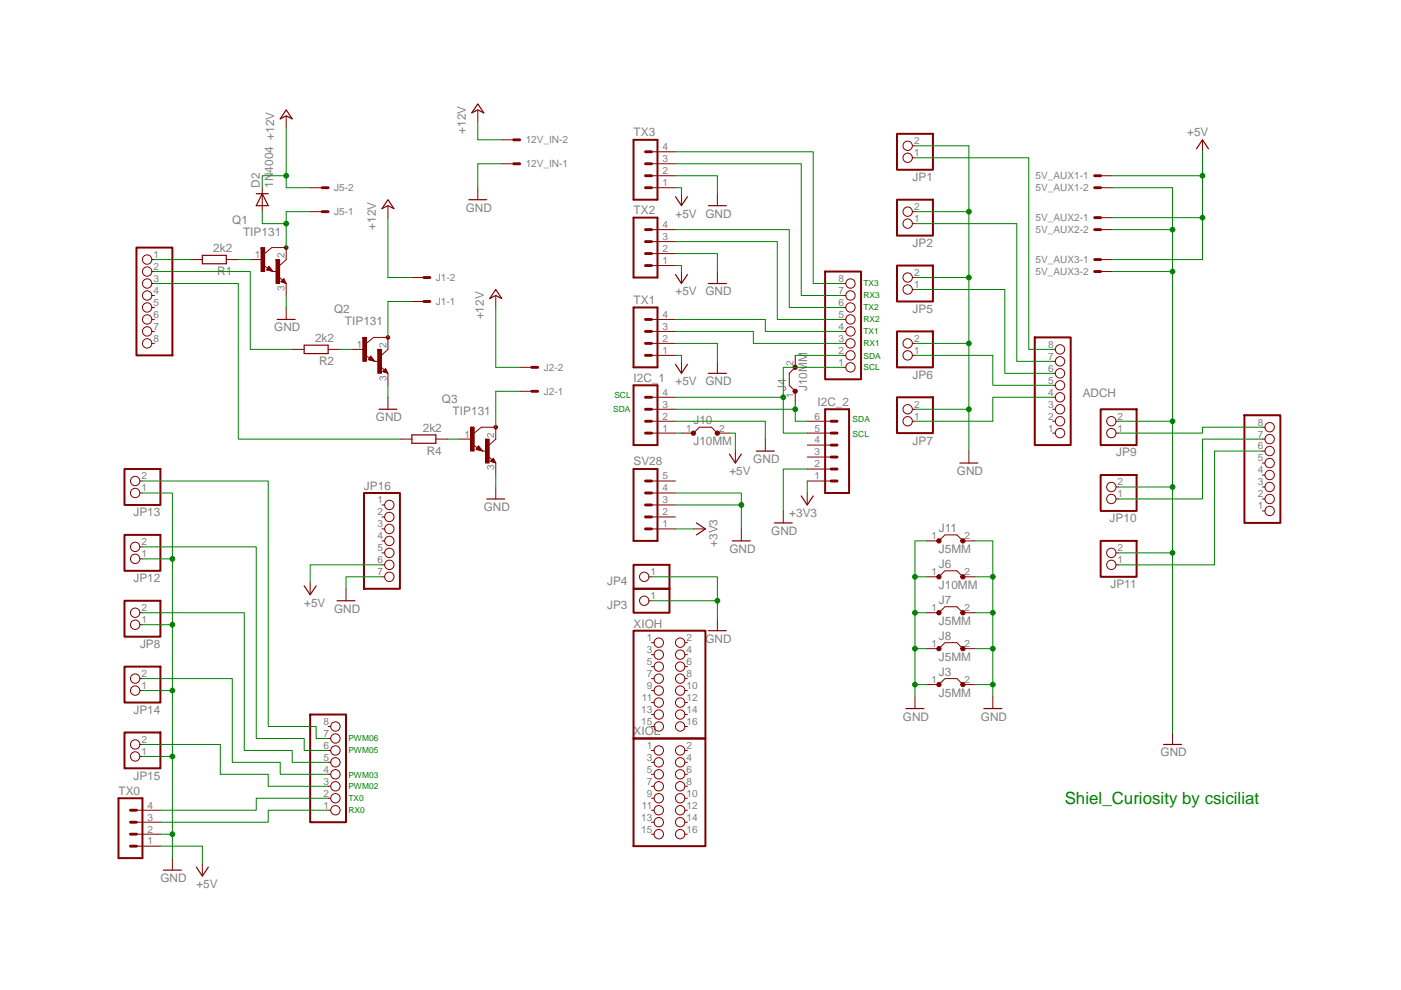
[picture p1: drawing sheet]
<svg xmlns="http://www.w3.org/2000/svg" width="297mm" height="210mm" viewBox="0 0 297 210" stroke-linecap="round" stroke-linejoin="round" font-family="sans-serif">
<g fill="none" stroke="#800000" stroke-width=".42">
<path d="M134.3 29.7h5.1v12.7h-5.1zM28.9 52.5h7.7v22.9h-7.7zM134.3 46.2h5.1v12.7h-5.1zM174.9 57.6h7.7v22.9h-7.7zM134.3 65.2h5.1v12.7h-5.1zM219.4 71.6h7.6v22.8h-7.6zM134.3 81.7h5.1v12.7h-5.1zM134.3 99.5h5.1v15.2h-5.1zM174.9 86.8h5.1v17.8h-5.1zM263.8 88.1h7.7v22.8h-7.7zM134.3 119.8h7.6v5.1h-7.6zM134.3 133.8h15.3v22.8h-15.3z"/>
<path d="M134.3 124.9h7.6v5.1h-7.6zM65.8 151.6h7.6v22.8h-7.6zM134.3 156.6h15.3v22.9h-15.3zM25.1 169.3h5.1v12.7h-5.1z"/>
</g>
<g fill="none" stroke="#800000" stroke-width=".21">
<path d="M138.1 39.8h5.1M138.1 37.3h5.1M138.1 34.7h5.1M138.1 32.2h5.1M254.9 29.7v2.5M32.2 55.1h.5M32.2 57.6h.5M55.8 56.3l1 .6M56.7 57.1l.3-.4 .6 .8-1-.3 .4-.6 .8 .9M57 56.5l.9 1.1-1.4-.4zM57.9 57.6h.6M59.1 58.7l.8 .7"/>
<path d="M60.2 59.1l.5 1-1.1-.3zM60.2 59.4l.2 .6-.7-.2 .5-.6 .4 .8M60.7 55.1l-1.4 1.2M60.7 52.5h-3.1l-1.5 1.3M138.1 56.3h5.1M138.1 53.8h5.1M138.1 51.2h5.1M138.1 48.7h5.1M144.5 41.1v2.5M152.1 41.1v2.5M32.2 60.1h.5M32.2 62.7h.5"/>
<path d="M32.2 65.2h.5M32.2 67.8h.5M32.2 70.3h.5M32.2 72.8h.5M138.1 67.8h5.1M138.1 70.3h5.1M138.1 72.8h5.1M138.1 75.4h5.1M178.7 60.1h.6M178.7 62.7h.6M178.7 65.2h.6M178.7 67.8h.6"/>
<path d="M178.7 70.3h.6M178.7 72.8h.6M178.7 77.9h.6M178.7 75.4h.6M223.2 79.2h.5M223.2 76.6h.5M223.2 74.1h.5M138.1 91.9h5.1M138.1 89.3h5.1M138.1 86.8h5.1M138.1 84.3h5.1M155.9 95.7v2.5"/>
<path d="M162.3 93.1v2.6M171.2 91.9h5M171.2 89.3h5M171.2 99.5h5M171.2 96.9h5M171.2 94.4h5M205.4 95.7v2.5M223.2 91.9h.5M223.2 89.3h.5M223.2 86.8h.5M223.2 84.3h.5M223.2 81.7h.5"/>
<path d="M267.6 98.2h.6M267.6 95.7h.6M267.6 93.1h.6M267.6 90.6h.6M138.1 102h5.1M138.1 112.2h5.1M138.1 109.6h5.1M138.1 107.1h5.1M138.1 104.6h5.1M147 112.2h2.6M157.2 112.2v2.5M166.1 108.4v2.5"/>
<path d="M171.2 102h5M171.2 104.6v2.5M267.6 108.4h.6M267.6 105.8h.6M267.6 103.3h.6M267.6 100.8h.6M137.6 127.4h.5M137.6 122.3h.5M138.1 136.3h.6M138.1 138.9h.6M145.2 136.3h.6M145.2 138.9h.6"/>
<path d="M152.1 131.2v2.6M69.6 159.2h.5M69.6 156.6h.5M69.6 154.1h.5M138.1 159.2h.6M138.1 154.1h.6M138.1 141.4h.6M138.1 143.9h.6M138.1 146.5h.6M138.1 149h.6M138.1 151.6h.6M145.2 159.2h.6"/>
<path d="M145.2 154.1h.6M145.2 141.4h.6M145.2 143.9h.6M145.2 146.5h.6M145.2 149h.6M145.2 151.6h.6M248.6 155.4v2.5M28.9 171.9h5.1M28.9 174.4h5.1M28.9 176.9h5.1M28.9 179.5h5.1M69.6 171.9h.5"/>
<path d="M69.6 169.3h.5M69.6 166.8h.5M69.6 164.2h.5M69.6 161.7h.5M138.1 171.9h.6M138.1 169.3h.6M138.1 166.8h.6M138.1 164.2h.6M138.1 161.7h.6M138.1 174.4h.6M138.1 176.9h.6M145.2 171.9h.6"/>
<path d="M145.2 169.3h.6M145.2 166.8h.6M145.2 164.2h.6M145.2 161.7h.6M145.2 174.4h.6M145.2 176.9h.6M36.6 182v2.6M42.9 183.3v2.5"/>
<circle cx="31.2" cy="55.1" r="1"/>
<circle cx="31.2" cy="57.6" r="1"/>
<circle cx="31.2" cy="60.1" r="1"/>
<circle cx="31.2" cy="67.8" r="1"/>
<circle cx="31.2" cy="65.2" r="1"/>
<circle cx="31.2" cy="72.8" r="1"/>
<circle cx="31.2" cy="62.7" r="1"/>
<circle cx="31.2" cy="70.3" r="1"/>
<circle cx="180.3" cy="65.2" r="1"/>
<circle cx="180.3" cy="67.8" r="1"/>
<circle cx="180.3" cy="75.4" r="1"/>
<circle cx="180.3" cy="72.8" r="1"/>
<circle cx="180.3" cy="77.9" r="1"/>
<circle cx="180.3" cy="60.1" r="1"/>
<circle cx="180.3" cy="70.3" r="1"/>
<circle cx="180.3" cy="62.7" r="1"/>
<circle cx="224.7" cy="76.6" r="1"/>
<circle cx="224.7" cy="74.1" r="1"/>
<circle cx="224.7" cy="79.2" r="1"/>
<circle cx="224.7" cy="81.7" r="1"/>
<circle cx="224.7" cy="89.3" r="1"/>
<circle cx="224.7" cy="91.9" r="1"/>
<circle cx="224.7" cy="86.8" r="1"/>
<circle cx="224.7" cy="84.3" r="1"/>
<circle cx="269.2" cy="93.1" r="1"/>
<circle cx="269.2" cy="95.7" r="1"/>
<circle cx="269.2" cy="98.2" r="1"/>
<circle cx="269.2" cy="90.6" r="1"/>
<circle cx="269.2" cy="105.8" r="1"/>
<circle cx="269.2" cy="108.4" r="1"/>
<circle cx="269.2" cy="100.8" r="1"/>
<circle cx="269.2" cy="103.3" r="1"/>
<circle cx="136.6" cy="127.4" r="1"/>
<circle cx="136.6" cy="122.3" r="1"/>
<circle cx="139.7" cy="136.3" r="1"/>
<circle cx="139.7" cy="138.9" r="1"/>
<circle cx="144.2" cy="138.9" r="1"/>
<circle cx="144.2" cy="136.3" r="1"/>
<circle cx="71.1" cy="159.2" r="1"/>
<circle cx="71.1" cy="154.1" r="1"/>
<circle cx="71.1" cy="156.6" r="1"/>
<circle cx="139.7" cy="154.1" r="1"/>
<circle cx="139.7" cy="151.6" r="1"/>
<circle cx="139.7" cy="149" r="1"/>
<circle cx="139.7" cy="143.9" r="1"/>
<circle cx="139.7" cy="146.5" r="1"/>
<circle cx="139.7" cy="141.4" r="1"/>
<circle cx="139.7" cy="159.2" r="1"/>
<circle cx="144.2" cy="143.9" r="1"/>
<circle cx="144.2" cy="141.4" r="1"/>
<circle cx="144.2" cy="159.2" r="1"/>
<circle cx="144.2" cy="146.5" r="1"/>
<circle cx="144.2" cy="151.6" r="1"/>
<circle cx="144.2" cy="154.1" r="1"/>
<circle cx="144.2" cy="149" r="1"/>
<circle cx="71.1" cy="171.9" r="1"/>
<circle cx="71.1" cy="169.3" r="1"/>
<circle cx="71.1" cy="164.2" r="1"/>
<circle cx="71.1" cy="166.8" r="1"/>
<circle cx="71.1" cy="161.7" r="1"/>
<circle cx="139.7" cy="161.7" r="1"/>
<circle cx="139.7" cy="174.4" r="1"/>
<circle cx="139.7" cy="166.8" r="1"/>
<circle cx="139.7" cy="176.9" r="1"/>
<circle cx="139.7" cy="164.2" r="1"/>
<circle cx="139.7" cy="169.3" r="1"/>
<circle cx="139.7" cy="171.9" r="1"/>
<circle cx="144.2" cy="174.4" r="1"/>
<circle cx="144.2" cy="176.9" r="1"/>
<circle cx="144.2" cy="164.2" r="1"/>
<circle cx="144.2" cy="169.3" r="1"/>
<circle cx="144.2" cy="161.7" r="1"/>
<circle cx="144.2" cy="171.9" r="1"/>
<circle cx="144.2" cy="166.8" r="1"/>
</g>
<g fill="none" stroke="#800000" stroke-width=".61">
<path d="M136.9 34.7h1.2M136.9 37.3h1.2M136.9 39.8h1.2M136.9 32.2h1.2M136.9 51.2h1.2M136.9 53.8h1.2M136.9 56.3h1.2M136.9 48.7h1.2M136.9 70.3h1.2M136.9 72.8h1.2M136.9 75.4h1.2M136.9 67.8h1.2"/>
<path d="M136.9 86.8h1.2M136.9 89.3h1.2M136.9 91.9h1.2M136.9 84.3h1.2M176.2 89.3h1.3M176.2 91.9h1.3M176.2 96.9h1.3M176.2 99.5h1.3M176.2 94.4h1.3M136.9 102h1.2M136.9 107.1h1.2M136.9 109.6h1.2"/>
<path d="M136.9 112.2h1.2M136.9 104.6h1.2M176.2 102h1.3M27.7 174.4h1.2M27.7 176.9h1.2M27.7 179.5h1.2M27.7 171.9h1.2"/>
</g>
<g fill="none" stroke="#800000" stroke-width=".25">
<path d="M253.7 31.6l1.2-1.9 1.3 1.9M57 57v-.2l.5 .5-.8-.2M60.2 59.4l-.4 .4 .5 .1-.3-.3M143.2 41.7l1.3 1.9 1.3-1.9M150.2 43.6h3.8M154.6 96.3l1.3 1.9 1.3-1.9M160.4 95.7h3.8M203.5 98.2h3.8M147.7 110.9l1.9 1.3-1.9 1.3M155.3 114.7h3.8M164.2 110.9h3.8M169.9 105.2l1.3 1.9 1.2-1.9"/>
<path d="M150.2 133.8h3.8M246.7 157.9h3.8M34.6 184.6h3.9M41.6 183.9l1.3 1.9 1.3-1.9"/>
</g>
<circle cx="60.7" cy="52.5" r=".38" fill="#800000"/>
<circle cx="60.7" cy="52.5" r=".38" fill="none" stroke="#800000" stroke-width=".21"/>
<path d="M55.3 52.5h.8v5.1h-.8z" fill="#800000"/>
<path d="M55.3 52.5h.8v5.1h-.8zM55.3 52.5h.1" fill="none" stroke="#800000" stroke-width=".21"/>
<path d="M58.5 55.1h.8v5h-.8z" fill="#800000"/>
<g fill="none" stroke="#800000" stroke-width=".21">
<path d="M55.6 39.8v5.1M60.7 24.6v2.5M65.8 39.8h2.5M193.4 33.5h.6M193.4 30.9h.6M40.4 55.1h2.5M48 55.1h2.5M53.1 55.1h2.5M58.5 55.1h.8v5h-.8zM58.5 55.1h.1M60.7 52.5v2.6M65.8 44.9h2.5"/>
<path d="M193.4 44.9h.6M193.4 47.4h.6M193.4 58.9h.6M60.7 60.1v2.6M60.7 65.2v2.6M77.4 75.3l1 .6M78.3 76.1l.3-.3 .6 .7-1-.2 .4-.7 .7 .9M78.6 75.5l.9 1.1-1.4-.3zM79.5 76.6h.6M80.7 77.7l.8 .8M81.7 78.2l.6 1-1.2-.4zM81.7 78.4l.3 .7-.8-.3 .5-.5 .4 .8"/>
<path d="M82.3 74.1l-1.4 1.3M82.3 71.6h-3.1l-1.5 1.2M193.4 61.4h.6M193.4 75.4h.6M193.4 72.8h.6M193.4 89.3h.6M193.4 86.8h.6M236.6 89.3h.6M236.6 91.9h.6M236.6 105.8h.6M236.6 103.3h.6"/>
<circle cx="192.4" cy="33.5" r="1"/>
<circle cx="192.4" cy="30.9" r="1"/>
<circle cx="192.4" cy="44.9" r="1"/>
<circle cx="192.4" cy="47.4" r="1"/>
<circle cx="192.4" cy="58.9" r="1"/>
<circle cx="192.4" cy="61.4" r="1"/>
<circle cx="192.4" cy="72.8" r="1"/>
<circle cx="192.4" cy="75.4" r="1"/>
<circle cx="192.4" cy="89.3" r="1"/>
<circle cx="192.4" cy="86.8" r="1"/>
<circle cx="235.6" cy="91.9" r="1"/>
<circle cx="235.6" cy="89.3" r="1"/>
<circle cx="235.6" cy="103.3" r="1"/>
<circle cx="235.6" cy="105.8" r="1"/>
</g>
<path d="M60.7 23.3l1.3 1.9-1.3-.6-1.3 .6zM42.9 54.2h5.1v1.7h-5.1zM54.3 41.1h2.6M55.6 41.1l1.3 2.5h-2.6zM58.8 67.8h3.8M78.6 76v-.1l.5 .5-.8-.3M81.7 78.4l-.3 .4 .5 .1-.3-.2" fill="none" stroke="#800000" stroke-width=".25"/>
<path d="M68.3 39.8h1.3M68.3 44.9h1.3" fill="none" stroke="#800000" stroke-width=".61"/>
<path d="M190.2 28.4h7.6v7.6h-7.6zM190.2 42.4h7.6v7.6h-7.6zM190.2 56.3h7.6v7.6h-7.6zM190.2 70.3h7.6v7.6h-7.6zM190.2 84.3h7.6v7.6h-7.6zM233.4 86.8h7.6v7.6h-7.6zM233.4 100.8h7.6v7.6h-7.6z" fill="none" stroke="#800000" stroke-width=".42"/>
<circle cx="82.3" cy="71.6" r=".38" fill="#800000"/>
<circle cx="82.3" cy="71.6" r=".38" fill="none" stroke="#800000" stroke-width=".21"/>
<path d="M76.9 71.6h.8v5h-.8z" fill="#800000"/>
<path d="M76.9 71.6h.8v5h-.8zM76.9 71.6h.1" fill="none" stroke="#800000" stroke-width=".21"/>
<path d="M80.1 74.1h.8v5.1h-.8z" fill="#800000"/>
<g fill="none" stroke="#800000" stroke-width=".21">
<path d="M82.3 43.6v2.6M87.3 58.9h2.6M62 74.1h2.5M69.6 74.1h2.5M74.6 74.1h2.6M80.1 74.1h.8v5.1h-.8zM80.1 74.1h.1M82.3 71.6v2.5M82.3 79.2v2.5M87.3 63.9h2.6M82.3 84.3v2.5M100.2 94.3l1 .7"/>
<path d="M101.2 95.2l.2-.4 .7 .7-1.1-.2 .4-.6 .8 .8M101.4 94.6l.9 1.1-1.4-.4zM102.3 95.7h.7M103.5 96.8l.8 .7M104.6 97.2l.5 1-1.1-.4zM104.6 97.5l.3 .6-.8-.3 .5-.5 .4 .8M105.1 90.6h-3l-1.6 1.3M105.1 93.1l-1.4 1.3"/>
</g>
<path d="M82.3 42.4l1.2 1.9-1.2-.7-1.3 .7zM64.5 73.2h5.1v1.8h-5.1zM80.3 86.8h3.9M101.4 95v-.1l.5 .5-.7-.2M104.6 97.5l-.4 .3 .5 .2-.2-.3" fill="none" stroke="#800000" stroke-width=".25"/>
<path d="M89.9 58.9h1.2M89.9 63.9h1.2" fill="none" stroke="#800000" stroke-width=".61"/>
<circle cx="105.1" cy="90.6" r=".38" fill="#800000"/>
<circle cx="105.1" cy="90.6" r=".38" fill="none" stroke="#800000" stroke-width=".21"/>
<path d="M99.8 90.6h.7v5.1h-.7z" fill="#800000"/>
<path d="M99.8 90.6h.7v5.1h-.7zM99.8 90.6h.1" fill="none" stroke="#800000" stroke-width=".21"/>
<path d="M103 93.1h.7v5.1h-.7z" fill="#800000"/>
<g fill="none" stroke="#800000" stroke-width=".21">
<path d="M101.3 23.3v2.5M101.3 39.8v2.6M106.4 34.7h2.5M106.4 29.7h2.5M144.5 57.6v2.5M152.1 57.6v2.5M105.1 62.7v2.5M110.2 77.9h2.5M144.5 76.6v2.6M152.1 76.6v2.6M84.8 93.1h2.5M92.4 93.1h2.6"/>
<path d="M97.5 93.1h2.5M103 93.1h.7v5.1h-.7zM103 93.1h.1M105.1 90.6v2.5M105.1 98.2v2.6M110.2 83h2.5M29.6 118.5h.6M29.6 116h.6M29.6 104.6h.6M29.6 102h.6M81 119.8h.6M81 117.3h.6"/>
<path d="M81 107.1h.6M81 109.6h.6M81 112.2h.6M81 114.7h.6M105.1 103.3v2.5M236.6 119.8h.6M236.6 117.3h.6M29.6 132.5h.6M29.6 130h.6M65.8 123.6v2.6M73.4 124.9v2.5M81 122.3h.6"/>
<path d="M199.1 122.3l1.2-1.2h2.6l1.2 1.2M29.6 146.5h.6M29.6 143.9h.6M29.6 157.9h.6M194 147.7v2.6M210.5 147.7v2.6M29.6 160.4h.6"/>
<circle cx="28.7" cy="116" r="1"/>
<circle cx="28.7" cy="102" r="1"/>
<circle cx="28.7" cy="104.6" r="1"/>
<circle cx="28.7" cy="118.5" r="1"/>
<circle cx="82.5" cy="109.6" r="1"/>
<circle cx="82.5" cy="112.2" r="1"/>
<circle cx="82.5" cy="114.7" r="1"/>
<circle cx="82.5" cy="107.1" r="1"/>
<circle cx="82.5" cy="119.8" r="1"/>
<circle cx="82.5" cy="117.3" r="1"/>
<circle cx="235.6" cy="117.3" r="1"/>
<circle cx="235.6" cy="119.8" r="1"/>
<circle cx="28.7" cy="130" r="1"/>
<circle cx="28.7" cy="132.5" r="1"/>
<circle cx="82.5" cy="122.3" r="1"/>
<circle cx="28.7" cy="157.9" r="1"/>
<circle cx="28.7" cy="143.9" r="1"/>
<circle cx="28.7" cy="146.5" r="1"/>
<circle cx="28.7" cy="160.4" r="1"/>
</g>
<g fill="none" stroke="#800000" stroke-width=".25">
<path d="M101.3 22l1.3 1.9-1.3-.6-1.3 .6zM99.4 42.4h3.8M143.2 58.2l1.3 1.9 1.3-1.9M105.1 61.4l1.3 1.9-1.3-.6-1.3 .6zM143.2 77.3l1.3 1.9 1.3-1.9M150.2 60.1h3.8M150.2 79.2h3.8M87.3 92.2h5.1v1.8h-5.1zM103.2 105.8h3.8M64.5 124.2l1.3 2 1.2-2M71.5 127.4h3.8M192.1 150.3h3.8"/>
<path d="M208.6 150.3h3.8"/>
</g>
<path d="M108.9 34.7h1.3M108.9 29.7h1.3M112.7 77.9h1.3M112.7 83h1.3" fill="none" stroke="#800000" stroke-width=".61"/>
<path d="M26.4 99.5h7.6v7.6h-7.6zM26.4 113.5h7.6v7.6h-7.6zM77.2 104.6h7.6v20.3h-7.6zM233.4 114.7h7.6v7.6h-7.6zM26.4 127.4h7.6v7.6h-7.6zM26.4 141.4h7.6v7.6h-7.6zM26.4 155.4h7.6v7.6h-7.6z" fill="none" stroke="#800000" stroke-width=".42"/>
<path d="M198.8 121.9a.46 .46 0 0 1 .7 .3 .46 .46 0 0 1-.3 .6 .46 .46 0 0 1-.6-.5h.5h-.5z" fill-rule="evenodd" fill="#800000"/>
<path d="M198.8 121.9a.46 .46 0 0 1 .7 .3 .46 .46 0 0 1-.3 .6 .46 .46 0 0 1-.6-.5h.5h-.5z" fill="none" stroke="#800000" stroke-width=".21"/>
<path d="M203.9 121.9a.46 .46 0 0 1 .7 .3 .46 .46 0 0 1-.3 .6 .46 .46 0 0 1-.6-.5h.5h-.5z" fill-rule="evenodd" fill="#800000"/>
<path d="M168.6 77.9l-1.3 1.3v2.5l1.3 1.3M196.5 122.3h2.6M203.9 121.9a.46 .46 0 0 1 .7 .3 .46 .46 0 0 1-.3 .6 .46 .46 0 0 1-.6-.5h.5h-.5zM204.1 122.3h2.6" fill="none" stroke="#800000" stroke-width=".21"/>
<path d="M168.2 82.8a.46 .46 0 0 1 .8-.1 .46 .46 0 0 1-.2 .7 .46 .46 0 0 1-.7-.4h.6h-.6z" fill-rule="evenodd" fill="#800000"/>
<path d="M168.2 82.8a.46 .46 0 0 1 .8-.1 .46 .46 0 0 1-.2 .7 .46 .46 0 0 1-.7-.4h.6h-.6z" fill="none" stroke="#800000" stroke-width=".21"/>
<path d="M168.2 77.7a.46 .46 0 0 1 .8-.1 .46 .46 0 0 1-.2 .7 .46 .46 0 0 1-.7-.4h.6h-.6z" fill-rule="evenodd" fill="#800000"/>
<path d="M168.2 77.7a.46 .46 0 0 1 .8-.1 .46 .46 0 0 1-.2 .7 .46 .46 0 0 1-.7-.4h.6h-.6zM168.6 75.4v2.5M168.6 83v2.5M199.1 130l1.2-1.3h2.6l1.2 1.3" fill="none" stroke="#800000" stroke-width=".21"/>
<path d="M198.8 129.6a.46 .46 0 0 1 .7 .2 .46 .46 0 0 1-.3 .6 .46 .46 0 0 1-.6-.4h.5h-.5z" fill-rule="evenodd" fill="#800000"/>
<path d="M198.8 129.6a.46 .46 0 0 1 .7 .2 .46 .46 0 0 1-.3 .6 .46 .46 0 0 1-.6-.4h.5h-.5z" fill="none" stroke="#800000" stroke-width=".21"/>
<path d="M203.9 129.6a.46 .46 0 0 1 .7 .2 .46 .46 0 0 1-.3 .6 .46 .46 0 0 1-.6-.4h.5h-.5z" fill-rule="evenodd" fill="#800000"/>
<path d="M196.5 130h2.6M199.1 137.6l1.2-1.3h2.6l1.2 1.3M203.9 129.6a.46 .46 0 0 1 .7 .2 .46 .46 0 0 1-.3 .6 .46 .46 0 0 1-.6-.4h.5h-.5zM204.1 130h2.6" fill="none" stroke="#800000" stroke-width=".21"/>
<path d="M198.8 137.2a.46 .46 0 0 1 .7 .2 .46 .46 0 0 1-.3 .6 .46 .46 0 0 1-.6-.4h.5h-.5z" fill-rule="evenodd" fill="#800000"/>
<path d="M198.8 137.2a.46 .46 0 0 1 .7 .2 .46 .46 0 0 1-.3 .6 .46 .46 0 0 1-.6-.4h.5h-.5z" fill="none" stroke="#800000" stroke-width=".21"/>
<path d="M203.9 137.2a.46 .46 0 0 1 .7 .2 .46 .46 0 0 1-.3 .6 .46 .46 0 0 1-.6-.4h.5h-.5z" fill-rule="evenodd" fill="#800000"/>
<path d="M147 91.9l1.3-1.3h2.5l1.3 1.3M196.5 137.6h2.6M203.9 137.2a.46 .46 0 0 1 .7 .2 .46 .46 0 0 1-.3 .6 .46 .46 0 0 1-.6-.4h.5h-.5zM204.1 137.6h2.6" fill="none" stroke="#800000" stroke-width=".21"/>
<path d="M146.6 91.7a.46 .46 0 0 1 .8-.1 .46 .46 0 0 1-.2 .7 .46 .46 0 0 1-.6-.4h.5h-.5z" fill-rule="evenodd" fill="#800000"/>
<path d="M146.6 91.7a.46 .46 0 0 1 .8-.1 .46 .46 0 0 1-.2 .7 .46 .46 0 0 1-.6-.4h.5h-.5z" fill="none" stroke="#800000" stroke-width=".21"/>
<path d="M151.7 91.7a.46 .46 0 0 1 .7-.1 .46 .46 0 0 1-.2 .7 .46 .46 0 0 1-.6-.4h.5h-.5z" fill-rule="evenodd" fill="#800000"/>
<path d="M144.5 91.9h2.5M151.7 91.7a.46 .46 0 0 1 .7-.1 .46 .46 0 0 1-.2 .7 .46 .46 0 0 1-.6-.4h.5h-.5zM152.1 91.9h2.5M199.1 114.7l1.2-1.2h2.6l1.2 1.2" fill="none" stroke="#800000" stroke-width=".21"/>
<path d="M198.8 114.3a.46 .46 0 0 1 .7 .2 .46 .46 0 0 1-.3 .7 .46 .46 0 0 1-.6-.5h.5h-.5z" fill-rule="evenodd" fill="#800000"/>
<path d="M198.8 114.3a.46 .46 0 0 1 .7 .2 .46 .46 0 0 1-.3 .7 .46 .46 0 0 1-.6-.5h.5h-.5z" fill="none" stroke="#800000" stroke-width=".21"/>
<path d="M203.9 114.3a.46 .46 0 0 1 .7 .2 .46 .46 0 0 1-.3 .7 .46 .46 0 0 1-.6-.5h.5h-.5z" fill-rule="evenodd" fill="#800000"/>
<path d="M233.4 37.3h2.5M233.4 39.8h2.5M233.4 46.2h2.5M233.4 48.7h2.5M233.4 55.1h2.5M233.4 57.6h2.5M196.5 114.7h2.6M203.9 114.3a.46 .46 0 0 1 .7 .2 .46 .46 0 0 1-.3 .7 .46 .46 0 0 1-.6-.5h.5h-.5zM204.1 114.7h2.6M199.1 145.2l1.2-1.3h2.6l1.2 1.3" fill="none" stroke="#800000" stroke-width=".21"/>
<path d="M232.1 37.3h1.3M232.1 39.8h1.3M232.1 46.2h1.3M232.1 48.7h1.3M232.1 55.1h1.3M232.1 57.6h1.3" fill="none" stroke="#800000" stroke-width=".61"/>
<path d="M198.8 144.8a.46 .46 0 0 1 .7 .2 .46 .46 0 0 1-.3 .6 .46 .46 0 0 1-.6-.4h.5h-.5z" fill-rule="evenodd" fill="#800000"/>
<path d="M198.8 144.8a.46 .46 0 0 1 .7 .2 .46 .46 0 0 1-.3 .6 .46 .46 0 0 1-.6-.4h.5h-.5z" fill="none" stroke="#800000" stroke-width=".21"/>
<path d="M203.9 144.8a.46 .46 0 0 1 .7 .2 .46 .46 0 0 1-.3 .6 .46 .46 0 0 1-.6-.4h.5h-.5z" fill-rule="evenodd" fill="#800000"/>
<path d="M196.5 145.2h2.6M203.9 144.8a.46 .46 0 0 1 .7 .2 .46 .46 0 0 1-.3 .6 .46 .46 0 0 1-.6-.4h.5h-.5zM204.1 145.2h2.6" fill="none" stroke="#800000" stroke-width=".21"/>
<path d="M143.2 89.3h19.1v3.8M171.2 99.5h-5.1v8.9M138.1 127.4h14v3.8M138.1 122.3h14v5.1M30.2 143.9h19.1v17.8h10.1v2.5h10.2M30.2 157.9h16.5v6.3h10.2v2.6h12.7" fill="none" stroke="#008000" stroke-width=".21"/>
<circle cx="152.1" cy="127.4" r=".51" fill="#008000"/>
<g fill="none" stroke="#008000" stroke-width=".21">
<path d="M248.6 39.8v115.6"/>
<circle cx="152.1" cy="127.4" r=".51"/>
</g>
<circle cx="248.6" cy="117.3" r=".51" fill="#008000"/>
<g fill="none" stroke="#008000" stroke-width=".21">
<path d="M237.2 103.3h11.4M237.2 117.3h11.4"/>
<circle cx="248.6" cy="117.3" r=".51"/>
</g>
<circle cx="248.6" cy="103.3" r=".51" fill="#008000"/>
<g fill="none" stroke="#008000" stroke-width=".21">
<path d="M237.2 89.3h11.4"/>
<circle cx="248.6" cy="103.3" r=".51"/>
</g>
<circle cx="248.6" cy="89.3" r=".51" fill="#008000"/>
<g fill="none" stroke="#008000" stroke-width=".21">
<path d="M235.9 39.8h12.7M235.9 48.7h12.7"/>
<circle cx="248.6" cy="89.3" r=".51"/>
</g>
<circle cx="248.6" cy="48.7" r=".51" fill="#008000"/>
<g fill="none" stroke="#008000" stroke-width=".21">
<path d="M235.9 57.6h12.7"/>
<circle cx="248.6" cy="48.7" r=".51"/>
</g>
<circle cx="248.6" cy="57.6" r=".51" fill="#008000"/>
<g fill="none" stroke="#008000" stroke-width=".21">
<path d="M194 30.9h11.4v64.8M194 44.9h11.4"/>
<circle cx="248.6" cy="57.6" r=".51"/>
</g>
<circle cx="205.4" cy="44.9" r=".51" fill="#008000"/>
<g fill="none" stroke="#008000" stroke-width=".21">
<path d="M194 58.9h11.4"/>
<circle cx="205.4" cy="44.9" r=".51"/>
</g>
<circle cx="205.4" cy="58.9" r=".51" fill="#008000"/>
<g fill="none" stroke="#008000" stroke-width=".21">
<path d="M194 72.8h11.4"/>
<circle cx="205.4" cy="58.9" r=".51"/>
</g>
<circle cx="205.4" cy="72.8" r=".51" fill="#008000"/>
<g fill="none" stroke="#008000" stroke-width=".21">
<path d="M194 86.8h11.4"/>
<circle cx="205.4" cy="72.8" r=".51"/>
</g>
<circle cx="205.4" cy="86.8" r=".51" fill="#008000"/>
<g fill="none" stroke="#008000" stroke-width=".21">
<path d="M143.2 107.1h14v5.1M143.2 104.6h14v2.5"/>
<circle cx="205.4" cy="86.8" r=".51"/>
</g>
<circle cx="157.2" cy="107.1" r=".51" fill="#008000"/>
<g fill="none" stroke="#008000" stroke-width=".21">
<path d="M106.4 34.7h-5.1v5.1M60.7 62.7v2.5M82.3 81.7v2.6M105.1 100.8v2.5M30.2 132.5h6.4v44.4M81 122.3h-7.6v2.6M30.2 146.5h6.4"/>
<circle cx="157.2" cy="107.1" r=".51"/>
</g>
<circle cx="36.6" cy="146.5" r=".51" fill="#008000"/>
<g fill="none" stroke="#008000" stroke-width=".21">
<path d="M30.2 160.4h6.4"/>
<circle cx="36.6" cy="146.5" r=".51"/>
</g>
<circle cx="36.6" cy="160.4" r=".51" fill="#008000"/>
<g fill="none" stroke="#008000" stroke-width=".21">
<path d="M30.2 118.5h6.4v14"/>
<circle cx="36.6" cy="160.4" r=".51"/>
</g>
<circle cx="36.6" cy="132.5" r=".51" fill="#008000"/>
<g fill="none" stroke="#008000" stroke-width=".21">
<path d="M30.2 104.6h6.4v13.9"/>
<circle cx="36.6" cy="132.5" r=".51"/>
</g>
<circle cx="36.6" cy="118.5" r=".51" fill="#008000"/>
<g fill="none" stroke="#008000" stroke-width=".21">
<path d="M34 176.9h2.6"/>
<circle cx="36.6" cy="118.5" r=".51"/>
</g>
<circle cx="36.6" cy="176.9" r=".51" fill="#008000"/>
<g fill="none" stroke="#008000" stroke-width=".21">
<path d="M143.2 37.3h8.9v3.8M143.2 53.8h8.9v3.8M143.2 72.8h8.9v3.8M194 137.6h2.5M196.5 122.3h-2.5v25.4M36.6 176.9v5.1"/>
<circle cx="36.6" cy="176.9" r=".51"/>
</g>
<circle cx="194" cy="137.6" r=".51" fill="#008000"/>
<g fill="none" stroke="#008000" stroke-width=".21">
<path d="M194 130h2.5"/>
<circle cx="194" cy="137.6" r=".51"/>
</g>
<circle cx="194" cy="130" r=".51" fill="#008000"/>
<g fill="none" stroke="#008000" stroke-width=".21">
<path d="M196.5 114.7h-2.5v7.6"/>
<circle cx="194" cy="130" r=".51"/>
</g>
<circle cx="194" cy="122.3" r=".51" fill="#008000"/>
<g fill="none" stroke="#008000" stroke-width=".21">
<path d="M194 145.2h2.5"/>
<circle cx="194" cy="122.3" r=".51"/>
</g>
<circle cx="194" cy="145.2" r=".51" fill="#008000"/>
<g fill="none" stroke="#008000" stroke-width=".21">
<path d="M206.7 122.3h3.8v25.4M206.7 130h3.8"/>
<circle cx="194" cy="145.2" r=".51"/>
</g>
<circle cx="210.5" cy="130" r=".51" fill="#008000"/>
<g fill="none" stroke="#008000" stroke-width=".21">
<path d="M206.7 137.6h3.8"/>
<circle cx="210.5" cy="130" r=".51"/>
</g>
<circle cx="210.5" cy="137.6" r=".51" fill="#008000"/>
<g fill="none" stroke="#008000" stroke-width=".21">
<path d="M206.7 114.7h3.8v7.6"/>
<circle cx="210.5" cy="137.6" r=".51"/>
</g>
<circle cx="210.5" cy="122.3" r=".51" fill="#008000"/>
<g fill="none" stroke="#008000" stroke-width=".21">
<path d="M206.7 145.2h3.8"/>
<circle cx="210.5" cy="122.3" r=".51"/>
</g>
<circle cx="210.5" cy="145.2" r=".51" fill="#008000"/>
<g fill="none" stroke="#008000" stroke-width=".21">
<path d="M235.9 37.3h19M254.9 32.2v22.9M143.2 112.2h3.8M171.2 102v2.6M34 179.5h8.9v3.8"/>
<circle cx="210.5" cy="145.2" r=".51"/>
</g>
<circle cx="255" cy="37.3" r=".51" fill="#008000"/>
<g fill="none" stroke="#008000" stroke-width=".21">
<path d="M235.9 46.2h19"/>
<circle cx="255" cy="37.3" r=".51"/>
</g>
<circle cx="255" cy="46.2" r=".51" fill="#008000"/>
<g fill="none" stroke="#008000" stroke-width=".21">
<path d="M143.2 39.8h1.3v1.3M143.2 34.7h26.7v28h8.8M143.2 32.2h29.2v27.9h6.3M194 33.5h24.1v40.6h5.1M143.2 56.3h1.3v1.3M143.2 51.2h21.6v16.6h13.9M143.2 48.7h24.1v16.5h11.4M194 47.4h21.6v29.2h7.6M235.9 55.1h19M143.2 75.4h1.3v1.2M143.2 67.8h19.1v2.5h16.4M143.2 70.3h16.5v2.5h19"/>
<path d="M178.7 77.9h-12.6v6.4M194 75.4h16.5v6.3h12.7M194 61.4h19v17.8h10.2M143.2 84.3h22.9v7.6h5.1M154.6 91.9h1.3v3.8M223.2 84.3h-12.7v5h-16.5M81 119.8h-15.2v3.8M69.6 171.9h-12.7v2.5h-22.9M69.6 169.3h-15.3v2.6h-20.3"/>
<circle cx="255" cy="46.2" r=".51"/>
</g>
<circle cx="166.1" cy="84.3" r=".51" fill="#008000"/>
<g fill="none" stroke="#008000" stroke-width=".21">
<path d="M143.2 86.8h25.4M168.6 85.5v3.8h2.6"/>
<circle cx="166.1" cy="84.3" r=".51"/>
</g>
<circle cx="168.6" cy="86.8" r=".51" fill="#008000"/>
<g fill="none" stroke="#008000" stroke-width=".21">
<path d="M60.7 27.1v12.7M60.7 37.3h-5.1v2.5M267.6 95.7h-10.1v24.1h-20.3"/>
<circle cx="168.6" cy="86.8" r=".51"/>
</g>
<circle cx="60.7" cy="37.3" r=".51" fill="#008000"/>
<g fill="none" stroke="#008000" stroke-width=".21">
<path d="M60.7 39.8h5.1M101.3 25.8v3.9h5.1M55.6 44.9v2.5h5.1M60.7 44.9v7.6M82.3 46.2v12.7h5M105.1 65.2v12.7h5.1"/>
<circle cx="60.7" cy="37.3" r=".51"/>
</g>
<circle cx="60.7" cy="47.4" r=".51" fill="#008000"/>
<g fill="none" stroke="#008000" stroke-width=".21">
<path d="M32.7 55.1h7.7M32.7 57.6h20.4v16.5h8.9M50.5 55.1h2.6M60.7 44.9h5.1M32.7 60.1h17.8v33h34.3M72.1 74.1h2.5M87.3 63.9h-5v7.7M168.6 75.4h10.1M95 93.1h2.5M110.2 83h-5.1v7.6M143.2 91.9h1.3M267.6 93.1h-12.7v12.7h-17.7"/>
<path d="M267.6 90.6h-12.7v1.3h-17.7M30.2 116h24.1v40.6h10.2v2.6h5.1M30.2 102h26.7v52.1h10.1v2.5h2.6M30.2 130h21.6v29.2h10.2v2.5h7.6"/>
<circle cx="60.7" cy="47.4" r=".51"/>
</g>
<text font-size="3.6" fill="#008000" x="225.7" y="170.6">Shiel_Curiosity by csiciliat</text>
<g font-size="2.5" fill="#808080">
<text x="98.8" y="28.4" transform="rotate(-90 98.8 28.4)">+12V</text>
<text x="134.3" y="28.9">TX3</text>
<text x="251.7" y="28.9">+5V</text>
<text x="55.1" y="39.8" transform="rotate(-90 55.1 39.8)">D2</text>
<text x="57.9" y="39.8" transform="rotate(-90 57.9 39.8)">1N4004 +12V</text>
<text x="193.5" y="38.4">JP1</text>
<text x="49.3" y="47.4">Q1</text>
<text x="98.8" y="44.9">GND</text>
<text x="134.3" y="45.4">TX2</text>
<text x="143.2" y="46.2">+5V</text>
<text x="149.6" y="46.2">GND</text>
<text x="45.2" y="53.5">2k2</text>
<text x="51.5" y="50">TIP131</text>
<text x="79.7" y="48.7" transform="rotate(-90 79.7 48.7)">+12V</text>
<text x="193.5" y="52.4">JP2</text>
<text x="46.1" y="58.3">R1</text>
<text x="134.3" y="64.5">TX1</text>
<text x="143.2" y="62.7">+5V</text>
<text x="149.6" y="62.7">GND</text>
<text x="58.1" y="70.3">GND</text>
<text x="70.8" y="66.5">Q2</text>
<text x="73.1" y="69">TIP131</text>
<text x="102.6" y="67.8" transform="rotate(-90 102.6 67.8)">+12V</text>
<text x="193.5" y="66.4">JP5</text>
<text x="66.8" y="72.6">2k2</text>
<text x="67.6" y="77.4">R2</text>
<text x="134.3" y="81">I2C_1</text>
<text x="143.2" y="81.7">+5V</text>
<text x="149.6" y="81.7">GND</text>
<text x="166.7" y="83" transform="rotate(-90 166.7 83)">J4</text>
<text x="171.2" y="83" transform="rotate(-90 171.2 83)">J10MM</text>
<text x="193.5" y="80.3">JP6</text>
<text x="79.7" y="89.3">GND</text>
<text x="93.7" y="85.5">Q3</text>
<text x="96" y="88.1">TIP131</text>
<text x="147" y="90">J10</text>
<text x="173.3" y="86">I2C_2</text>
<text x="229.5" y="84.1">ADCH</text>
<text x="89.6" y="91.6">2k2</text>
<text x="147" y="94.4">J10MM</text>
<text x="193.5" y="94.3">JP7</text>
<text x="90.5" y="96.4">R4</text>
<text x="134.3" y="98.7">SV28</text>
<text x="154.6" y="100.8">+5V</text>
<text x="159.7" y="98.2">GND</text>
<text x="202.9" y="100.8">GND</text>
<text x="236.7" y="96.8">JP9</text>
<text x="77.2" y="103.9">JP16</text>
<text x="28.3" y="109.5">JP13</text>
<text x="102.6" y="108.4">GND</text>
<text x="163.5" y="113.5">GND</text>
<text x="167.3" y="109.6">+3V3</text>
<text x="199.1" y="112.8">J11</text>
<text x="235.3" y="110.8">JP10</text>
<text x="152.1" y="116" transform="rotate(-90 152.1 116)">+3V3</text>
<text x="154.6" y="117.3">GND</text>
<text x="199.1" y="117.3">J5MM</text>
<text x="28.3" y="123.5">JP12</text>
<text x="128.7" y="124.1">JP4</text>
<text x="199.1" y="124.9">J10MM</text>
<text x="199.1" y="120.4">J6</text>
<text x="235.5" y="124.8">JP11</text>
<text x="64.5" y="128.7">+5V</text>
<text x="70.8" y="130">GND</text>
<text x="128.7" y="129.2">JP3</text>
<text x="199.1" y="128.1">J7</text>
<text x="29.7" y="137.5">JP8</text>
<text x="134.3" y="133.1">XIOH</text>
<text x="149.6" y="136.3">GND</text>
<text x="199.1" y="132.5">J5MM</text>
<text x="199.1" y="135.7">J8</text>
<text x="199.1" y="140.1">J5MM</text>
<text x="199.1" y="143.3">J3</text>
<text x="199.1" y="147.7">J5MM</text>
<text x="28.3" y="151.4">JP14</text>
<text x="134.3" y="156">XIOL</text>
<text x="191.4" y="152.8">GND</text>
<text x="208" y="152.8">GND</text>
<text x="246.1" y="160.4">GND</text>
<text x="28.3" y="165.4">JP15</text>
<text x="25.1" y="168.6">TX0</text>
<text x="34" y="187.1">GND</text>
<text x="41.6" y="188.4">+5V</text>
</g>
<g font-size="2.1" fill="#808080">
<text x="111.5" y="35.5">12V_IN-1</text>
<text x="111.5" y="30.4">12V_IN-2</text>
<text x="140.5" y="34.4">3</text>
<text x="140.5" y="31.9">4</text>
<text x="193.8" y="33.1">1</text>
<text x="193.8" y="30.6">2</text>
<text x="70.8" y="40.6">J5-2</text>
<text x="140.5" y="39.5">1</text>
<text x="140.5" y="36.9">2</text>
<text x="219.6" y="38">5V_AUX1-1</text>
<text x="219.6" y="40.6">5V_AUX1-2</text>
<text x="70.8" y="45.7">J5-1</text>
<text x="193.8" y="47.1">1</text>
<text x="193.8" y="44.5">2</text>
<text x="219.6" y="46.9">5V_AUX2-1</text>
<text x="140.5" y="53.4">2</text>
<text x="140.5" y="50.9">3</text>
<text x="140.5" y="48.3">4</text>
<text x="219.6" y="49.5">5V_AUX2-2</text>
<text x="32.5" y="54.7">1</text>
<text x="32.5" y="57.2">2</text>
<text x="32.5" y="59.8">3</text>
<text x="54.1" y="54.7">1</text>
<text x="60.3" y="54.7" transform="rotate(-90 60.3 54.7)">2</text>
<text x="92.4" y="59.6">J1-2</text>
<text x="140.5" y="56">1</text>
<text x="177.8" y="59.8">8</text>
<text x="193.8" y="58.5">2</text>
<text x="219.6" y="55.8">5V_AUX3-1</text>
<text x="219.6" y="58.4">5V_AUX3-2</text>
<text x="32.5" y="62.3">4</text>
<text x="32.5" y="64.9">5</text>
<text x="60.3" y="61.7" transform="rotate(-90 60.3 61.7)">3</text>
<text x="92.4" y="64.7">J1-1</text>
<text x="177.8" y="64.9">6</text>
<text x="177.8" y="62.3">7</text>
<text x="193.8" y="61">1</text>
<text x="32.5" y="67.4">6</text>
<text x="32.5" y="69.9">7</text>
<text x="140.5" y="69.9">3</text>
<text x="140.5" y="67.4">4</text>
<text x="177.8" y="69.9">4</text>
<text x="177.8" y="67.4">5</text>
<text x="32.5" y="72.5">8</text>
<text x="75.6" y="73.7">1</text>
<text x="81.9" y="73.7" transform="rotate(-90 81.9 73.7)">2</text>
<text x="140.5" y="75">1</text>
<text x="140.5" y="72.5">2</text>
<text x="168.3" y="77.6" transform="rotate(-90 168.3 77.6)">2</text>
<text x="177.8" y="77.6">1</text>
<text x="177.8" y="75">2</text>
<text x="177.8" y="72.5">3</text>
<text x="193.8" y="75">1</text>
<text x="193.8" y="72.5">2</text>
<text x="222.2" y="76.3">7</text>
<text x="222.2" y="73.7">8</text>
<text x="81.9" y="80.7" transform="rotate(-90 81.9 80.7)">3</text>
<text x="115.3" y="83.8">J2-1</text>
<text x="115.3" y="78.7">J2-2</text>
<text x="140.5" y="83.9">4</text>
<text x="222.2" y="83.9">4</text>
<text x="222.2" y="81.4">5</text>
<text x="222.2" y="78.8">6</text>
<text x="140.5" y="89">2</text>
<text x="140.5" y="86.4">3</text>
<text x="168.3" y="84.5" transform="rotate(-90 168.3 84.5)">1</text>
<text x="172.7" y="89">6</text>
<text x="193.8" y="89">1</text>
<text x="193.8" y="86.4">2</text>
<text x="222.2" y="89">2</text>
<text x="222.2" y="86.4">3</text>
<text x="237" y="89">2</text>
<text x="98.5" y="92.8">1</text>
<text x="104.8" y="92.8" transform="rotate(-90 104.8 92.8)">2</text>
<text x="140.5" y="91.5">1</text>
<text x="145.5" y="91.5">1</text>
<text x="152.5" y="91.5">2</text>
<text x="172.7" y="94.1">4</text>
<text x="172.7" y="91.5">5</text>
<text x="222.2" y="91.5">1</text>
<text x="237" y="91.5">1</text>
<text x="266.7" y="95.3">6</text>
<text x="266.7" y="92.8">7</text>
<text x="266.7" y="90.3">8</text>
<text x="30" y="101.7">2</text>
<text x="104.8" y="99.8" transform="rotate(-90 104.8 99.8)">3</text>
<text x="140.5" y="101.7">5</text>
<text x="172.7" y="101.7">1</text>
<text x="172.7" y="99.1">2</text>
<text x="172.7" y="96.6">3</text>
<text x="266.7" y="100.4">4</text>
<text x="266.7" y="97.9">5</text>
<text x="30" y="104.2">1</text>
<text x="80" y="106.8">1</text>
<text x="140.5" y="106.8">3</text>
<text x="140.5" y="104.2">4</text>
<text x="237" y="105.5">1</text>
<text x="237" y="103">2</text>
<text x="266.7" y="105.5">2</text>
<text x="266.7" y="103">3</text>
<text x="80" y="109.3">2</text>
<text x="80" y="111.8">3</text>
<text x="140.5" y="111.8">1</text>
<text x="140.5" y="109.3">2</text>
<text x="266.7" y="108">1</text>
<text x="30" y="118.2">1</text>
<text x="30" y="115.6">2</text>
<text x="80" y="114.4">4</text>
<text x="80" y="116.9">5</text>
<text x="80" y="119.4">6</text>
<text x="197.5" y="114.4">1</text>
<text x="204.5" y="114.4">2</text>
<text x="237" y="119.4">1</text>
<text x="237" y="116.9">2</text>
<text x="80" y="122">7</text>
<text x="137.9" y="122">1</text>
<text x="197.5" y="122">1</text>
<text x="204.5" y="122">2</text>
<text x="30" y="129.6">2</text>
<text x="137.9" y="127.1">1</text>
<text x="197.5" y="129.6">1</text>
<text x="204.5" y="129.6">2</text>
<text x="30" y="132.1">1</text>
<text x="137.1" y="136">1</text>
<text x="145.5" y="136">2</text>
<text x="197.5" y="137.2">1</text>
<text x="204.5" y="137.2">2</text>
<text x="30" y="143.6">2</text>
<text x="137.1" y="138.5">3</text>
<text x="137.1" y="141">5</text>
<text x="137.1" y="143.6">7</text>
<text x="145.5" y="138.5">4</text>
<text x="145.5" y="141">6</text>
<text x="145.5" y="143.6">8</text>
<text x="30" y="146.1">1</text>
<text x="136.1" y="148.7">11</text>
<text x="137.1" y="146.1">9</text>
<text x="145.5" y="148.7">12</text>
<text x="145.5" y="146.1">10</text>
<text x="197.5" y="144.8">1</text>
<text x="204.5" y="144.8">2</text>
<text x="68.6" y="153.7">8</text>
<text x="136" y="151.2">13</text>
<text x="136" y="153.7">15</text>
<text x="145.5" y="151.2">14</text>
<text x="145.5" y="153.7">16</text>
<text x="30" y="160.1">1</text>
<text x="30" y="157.5">2</text>
<text x="68.6" y="161.4">5</text>
<text x="68.6" y="158.8">6</text>
<text x="68.6" y="156.3">7</text>
<text x="137.1" y="158.8">1</text>
<text x="137.1" y="161.4">3</text>
<text x="145.5" y="158.8">2</text>
<text x="145.5" y="161.4">4</text>
<text x="68.6" y="166.4">3</text>
<text x="68.6" y="163.9">4</text>
<text x="137.1" y="163.9">5</text>
<text x="137.1" y="166.4">7</text>
<text x="145.5" y="163.9">6</text>
<text x="145.5" y="166.4">8</text>
<text x="31.3" y="171.5">4</text>
<text x="68.6" y="171.5">1</text>
<text x="68.6" y="169">2</text>
<text x="136.1" y="171.5">11</text>
<text x="137.1" y="169">9</text>
<text x="145.5" y="171.5">12</text>
<text x="145.5" y="169">10</text>
<text x="31.3" y="179.1">1</text>
<text x="31.3" y="176.6">2</text>
<text x="31.3" y="174.1">3</text>
<text x="136" y="174.1">13</text>
<text x="136" y="176.6">15</text>
<text x="145.5" y="174.1">14</text>
<text x="145.5" y="176.6">16</text>
</g>
<g font-size="1.8" fill="#008000">
<text x="183.1" y="65.7">TX2</text>
<text x="183.1" y="63.2">RX3</text>
<text x="183.1" y="60.6">TX3</text>
<text x="183.1" y="70.8">TX1</text>
<text x="183.1" y="68.3">RX2</text>
<text x="183.1" y="73.3">RX1</text>
<text x="183.1" y="76.1">SDA</text>
<text x="183.1" y="78.4">SCL</text>
<text x="130" y="87.3">SDA</text>
<text x="130.3" y="84.5">SCL</text>
<text x="180.8" y="89.6">SDA</text>
<text x="180.8" y="92.6">SCL</text>
<text x="73.9" y="159.7">PWM05</text>
<text x="73.9" y="157.1">PWM06</text>
<text x="73.9" y="167.3">PWM02</text>
<text x="73.9" y="165">PWM03</text>
<text x="73.9" y="169.8">TX0</text>
<text x="73.9" y="172.4">RX0</text>
</g>
</svg>
